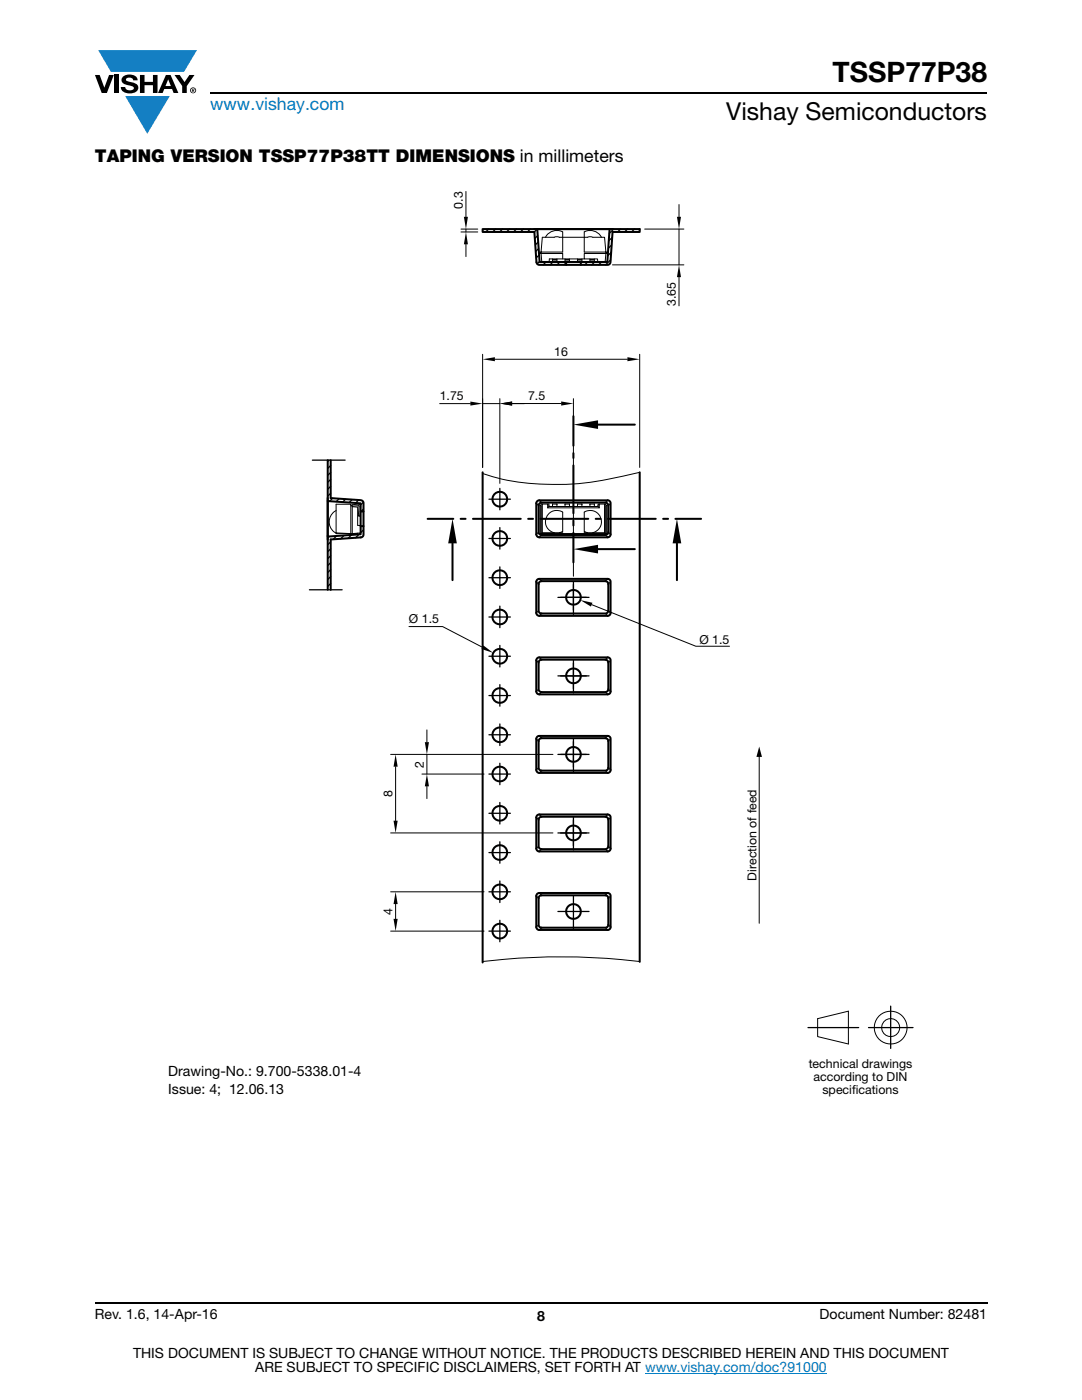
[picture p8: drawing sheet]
<svg xmlns="http://www.w3.org/2000/svg" width="216mm" height="279mm" viewBox="0 0 216 279" stroke-linecap="round" stroke-linejoin="round" font-family="sans-serif">
<g fill="#147fc3">
<path d="M19.6 10h19.7l-2.6 4.3h-1.1h-13.5z"/>
<path d="M25 19.2h8.9l-4.5 7.5z"/>
</g>
<g fill="#000">
<path d="M18.9 15h1l.9 2.5 1-2.5h.9l-1.4 3.6h-1zM22.9 15h.9v3.6h-.9zM24.6 15.3a2.1 2.1 0 0 1 2.8 .3l.1 .4h-.9a.79 .79 0 0 0-.7-.5 .79 .79 0 0 0-.8 .4l.3 .3 1 .2a1.08 1.08 0 0 1 1.2 1 1.08 1.08 0 0 1-1.1 1.2 1.73 1.73 0 0 1-2.4-1.2h.9a.96 .96 0 0 0 .8 .6 .96 .96 0 0 0 .9-.4 1.31 1.31 0 0 0-1.2-.6 1.03 1.03 0 0 1-1.1-.6 1.03 1.03 0 0 1 .2-1.1zM27.9 15h.9v1.3h1.7v-1.3h.9v3.6h-.9v-1.6h-1.7v1.6h-.9zM34.8 15h1.1l.9 1.4 1-1.4h1l-1.5 2.2v1.4h-.9v-1.4z"/>
<path d="M33.6 15.9l.5 1.3h-1.1zM33.1 15l-1.6 3.6h1l.3-.8h1.5l.3 .8h1l-1.6-3.6z"/>
<path d="M38.4 17.8h.2v.2h-.2zM38.3 17.7v.7h.1v-.3l.4 .3-.2-.3 .2-.2-.1-.2z"/>
<path d="M38.1 18a.46 .46 0 0 1 .9 0 .46 .46 0 0 1-.9 0zM37.9 18a.6 .6 0 0 0 1.2 0 .6 .6 0 0 0-1.2 0z"/>
</g>
<path d="M42 18.6h155M18.9 260h178.1" fill="none" stroke="#000" stroke-width=".36"/>
<path d="M128.7 274h36.3" fill="none" stroke="#007ec4" stroke-width=".2"/>
<path d="M33.6 38.1h148.7v180.8h-148.7z" fill="#fff"/>
<g fill="none" stroke="#000" stroke-width=".4">
<path d="M96.3 45.7h31.3v.6h-5.4l-.4 6-.1 .3-.3 .2-13.8 .1-.4-.3-.2-.3-.4-6h-10.3zM106.6 45.7h.6l.5 6.6h13.5l.4-6.6h.7M107.2 45.7h14.4M113 52.3v.6M115.9 52.3v.6M65.4 91.8v25.9M65.4 99.4v.6l6.6 .5v6.1l-6.6 .5v.6M66 91.8v7.6l6 .4 .3 .1 .2 .5-.1 6.6-.4 .3-6 .4v10M96.3 94.3v97.8M114.4 83.1v5.9M114.4 90.4v1M114.4 92.9v9.5"/>
<path d="M119.3 84.7h7.4M127.6 94.3v97.7M72 105h.5M72 102.1h.5M85.3 103.5h5.2M90.3 108.4v7.4M91.9 103.5h1M94.4 103.5h9.5M105.4 103.5h1M107.1 115.8l.5-.3h13.8l.3 .3 .1 .3v6.4l-.2 .3-.3 .1h-13.7l-.3-.1-.3-.5v-6.2zM107.1 100.1l.5-.2h13.8l.3 .2 .1 .3v6.4l-.2 .3-.3 .1h-13.7l-.3-.1-.3-.5v-6.2zM107.5 116.6v5.3l.1 .3 .3 .2h12.9l.3-.1 .2-.3 .1-5.4-.1-.4-.3-.2h-12.9l-.4 .1-.2 .5"/>
<path d="M107.7 100.4l.4-.1h12.9l.3 .3 .1 .3-.1 5.5-.2 .3-.3 .1-12.9-.1-.3-.2-.1-.3v-5.3zM107.8 103.5h9.6M114.4 103.9v1M114.4 106.3v5.9M118.9 103.5h.9M119.3 109.6h7.4M121.3 103.5h9.5M132.3 103.5h1M134.8 103.5h5.1M135.1 108.4v7.4M107.1 131.4l.5-.2h13.8l.3 .2 .1 .4v6.4l-.2 .3-.3 .1h-13.7l-.3-.1-.3-.5v-6.2zM107.7 131.8l.4-.2 12.9 .1 .3 .2 .1 .3-.1 5.5-.2 .3-.3 .1h-12.9l-.3-.2-.1-.4v-5.3z"/>
<path d="M107.1 147.1l.5-.2h13.8l.3 .2 .1 .3v6.5l-.2 .2-.3 .1h-13.9l-.3-.2-.1-.3v-6.3zM107.6 147.6l.5-.3 12.9 .1 .3 .2 .1 .3-.1 5.5-.2 .3-.3 .1h-12.9l-.3-.3-.1-.3v-5.3zM107.1 178.4l.5-.2h13.7l.3 .1 .2 .5v6.4l-.2 .3-.3 .1h-13.9l-.3-.2-.1-.4v-6.2zM107.6 163.2l.5-.2h12.9l.3 .2 .1 .4-.1 5.5-.2 .2-.3 .2-12.9-.1-.3-.2-.1-.3v-5.3zM107.6 178.9l.5-.2h12.9l.3 .2 .1 .4-.1 5.4-.2 .3-.3 .1h-12.9l-.3-.2-.1-.4v-5.2zM121.8 169.3v-6.2l-.1-.3-.3-.2-13.8-.1-.3 .2-.3 .2v6.4l.1 .4 .3 .2h13.9l.3-.1 .2-.5"/>
<circle cx="99.7" cy="99.6" r="1.47"/>
<circle cx="99.7" cy="115.3" r="1.47"/>
<circle cx="99.7" cy="107.5" r="1.46"/>
<circle cx="114.4" cy="119.2" r="1.47"/>
<circle cx="99.7" cy="138.8" r="1.47"/>
<circle cx="99.7" cy="131" r="1.47"/>
<circle cx="99.7" cy="123.1" r="1.47"/>
<circle cx="114.4" cy="134.9" r="1.47"/>
<circle cx="99.7" cy="154.5" r="1.47"/>
<circle cx="99.7" cy="146.6" r="1.46"/>
<circle cx="114.4" cy="150.6" r="1.47"/>
<circle cx="99.7" cy="170.1" r="1.47"/>
<circle cx="99.7" cy="162.3" r="1.46"/>
<circle cx="99.7" cy="178" r="1.46"/>
<circle cx="114.4" cy="166.2" r="1.47"/>
<circle cx="99.7" cy="185.8" r="1.47"/>
<circle cx="114.4" cy="181.9" r="1.47"/>
</g>
<g fill="none" stroke="#000" stroke-width=".2">
<path d="M93 38.2v5.1M92 46.3h3.3M92 45.7h3.3M93 45.7v.6M93 48.8v2.4M107.8 50.3h.2v.3h-.2zM108 50.3v.3M108.8 47.4a2.56 2.56 0 0 1 3.5-1.1v4h-4.3l.2-2.9 2.7-.2 5.7 .2v-1.1a2.56 2.56 0 0 1 3.4 1.1M110.2 51.7v.1M111.1 51.7v.5h-.9v-.1h.9M111.1 51.8h-.9v.3M112.3 51.7v-1.1h-4.3l.1 1.6h1.5v-.5h7"/>
<path d="M112.7 51.7v.1h.9v.3M112.7 52.1h.9v.1h-.9zM112.7 51.8v.3M113.6 51.7v.1M115.2 51.7v.4M115.2 51.8h.9M116.1 51.7v.5h-.9v-.1h.9M116.6 50.6h4.3l-.1 1.6h-1.5l-.1-.5h-2.6zM116.6 47.4l1-.2 3 .2 .3 2.9h-4.3zM117.7 51.7v.1M118.6 52.1h-.9v.1h.9M118.6 51.8h-.9v.3"/>
<path d="M118.6 51.7v.5M120.9 50.3h.2v.3h-.2zM120.9 50.3v.3M122.2 52.9h14.3M128.6 45.7h7.9M135.5 40.8v2.5M135.5 45.7v7.2M135.5 55.3v5.7M96.3 70.7v22.6M98.7 71.7h26.5M99.7 79.6v16.9M114.4 79.6v35.4"/>
<path d="M127.6 70.7v22.6M87.7 80.5h6.2M96.3 80.5h3.4M102.2 80.5h2.4M102.2 80.5h9.8M107.6 99.9l.5 .4M121.3 99.9l-.5 .4M127.6 94.3a70.2 70.2 0 0 1-13.9 2.3l-.9 .1a46 46 0 0 1-16.5-2.2M67.1 106.4l2.9 .1M67.1 106.4v.1h2.9M67.1 101.9a2.49 2.49 0 0 0-1.4 2.2 2.49 2.49 0 0 0 1.4 2.3M70 100.9v-.3h-2.9v5.8"/>
<path d="M70 106.5h.3M70 106.5v-5.6h.3v5.6M70.1 100.9l.3-.2 1.1-.1 .3 .1 .2 .3-.2 2h-.3l.1-2.1-1.3 .2 1.1 .1v3.6l.6 .1v1.5l-1.7 .1M71.4 106.4l-1.1 .1M107 116.1l.5 .5M107 100.4l.5 .5M107.5 106.2l-.5 .4M107.6 115.5l.5 .5M108.1 106.8l-.5 .4M108.2 100.6h-.2v5.9h-.2v-5.6h.2M109.3 100.6h.2v.5l-.2 .3M109.5 100.9v.2h9.8v-.2"/>
<path d="M110.6 106.3h-2.4l-.2 .2h4.3M110.6 106.3h1M111.1 101.1v-.5h-.9v.5M111.6 106.3h.7v.2M111.6 106.3l.7-.3v-3.8a2.26 2.26 0 0 0-3.3 1.1 2.26 2.26 0 0 0 1.6 3M112.3 106.5h4.3M113.6 101.1v-.5h-.9v.5M116.1 101.1v-.5h-.9v.5M117.2 106.3h-.6v.2M117.2 106.3l-.6-.3v-3.8a2.26 2.26 0 0 1 3.2 1.1 2.26 2.26 0 0 1-1.5 3M117.2 106.3h1.1M118.6 100.6v.5"/>
<path d="M118.6 100.6h-.9v.5M119.6 100.6h1v5.7h-2.3M119.6 100.6v.8h-10.3v-.8h-1.1v5.7M119.6 100.6h-.3v.5l.3 .3M120.6 100.6h.3v.5M120.6 106.3l.3 .2M120.8 106.8l.5 .4M120.9 101.1v5.4h-4.3M120.9 100.9h.2v5.6h-.2v-5.4M121.3 115.5l-.5 .5M121.4 106.2l.4 .4M121.8 116.1l-.4 .5"/>
<path d="M121.8 100.4l-.4 .5M81.6 125h6.7l7.9 4.2M107 131.8l.5 .4M107.5 121.9l-.5 .4M107.5 137.5l-.5 .5M107.6 131.2l.5 .5M108.1 122.4l-.5 .5M108.1 138.1l-.5 .5M118.1 120.7l20.7 8.3h6.8M120.8 122.4l.5 .5M120.8 138.1l.5 .5M121.3 131.2l-.5 .5"/>
<path d="M121.4 121.9l.4 .4M121.4 137.5l.4 .5M121.8 131.8l-.4 .4M77.9 150.6h32.4M78.9 153v10.8M84.2 154.5h12.4M85.2 145.7v2.4M85.2 150.6v3.9M85.2 156.9v2.5M107 147.4l.5 .5M107.5 153.2l-.5 .5M107.6 146.9l.5 .4"/>
<path d="M108.1 153.8l-.5 .4M120.8 153.8l.5 .4M121.3 146.9l-.5 .4M121.4 153.2l.4 .5M121.8 147.4l-.4 .5M151.5 150.7v33.6M77.9 166.2h32.4M78 178h18.6M107 163.1l.5 .5M107 178.8l.5 .5M107.5 168.9l-.5 .4M107.6 162.5l.5 .5"/>
<path d="M107.6 178.2l.5 .5M108.1 169.5l-.5 .4M120.8 169.5l.5 .4M121.3 162.5l-.5 .5M121.3 178.2l-.5 .5M121.4 168.9l.4 .4M121.8 163.1l-.4 .5M121.8 178.8l-.4 .5M78 185.8h18.6M78.9 180.4v3M96.3 191.9a131 131 0 0 1 31.3 0M107.5 184.5l-.5 .5"/>
<path d="M108.1 185.1l-.5 .5M120.8 185.1l.5 .5M121.4 184.5l.4 .5M163.1 203.3l6.2-1.5v6.6l-6.2-1.5z"/>
<circle cx="177.7" cy="205.1" r="3.3"/>
<circle cx="177.7" cy="205.1" r="1.8"/>
</g>
<g fill="none" stroke="#000" stroke-width=".25">
<path d="M97.5 45.7l-.6 .6M98.9 45.7l-.6 .6M100.3 45.7l-.6 .6M101.7 45.7l-.6 .6M103 45.7l-.5 .6M104.4 45.7l-.6 .6M105.8 45.7l-.6 .6M107.2 45.7l-.6 .6M107.3 47l-.6 .6M107.4 48.3l-.6 .6M107.5 49.6l-.6 .6M107.6 50.9l-.6 .6"/>
<path d="M107.7 52.2l-.5 .5M109 52.3l-.6 .6M110.3 52.3l-.5 .6M111.7 52.3l-.6 .6M113 52.4l-.5 .5M117.3 52.3l-.6 .6M118.6 52.3l-.5 .6M120 52.3l-.5 .6M121.9 51.9l-1.1 1M121.9 50.4l-.6 .6M122 48.9l-.6 .6M122.2 47.4l-.7 .7"/>
<path d="M122.4 45.7l-.8 .9M123.8 45.7l-.6 .6M125.2 45.7l-.6 .6M126.6 45.7l-.6 .6M127.6 46l-.2 .3M62.3 91.8h6.6M65.7 91.8l-.3 .3M66 92.9l-.6 .6M66 94.3l-.6 .6M66 95.7l-.6 .6M66 97.1l-.6 .5M66 98.4l-.6 .6"/>
<path d="M66.4 99.4l-.6 .6M67.7 99.5l-.6 .6M69 99.6l-.6 .6M70.2 99.7l-.5 .6M71.5 99.8l-.5 .6M99.7 97.5v4.2M101.8 99.6h-4.2M61.7 117.7h6.6M65.7 107.1l-.3 .2M66 108.1l-.6 .6M66 109.5l-.6 .6M66 110.9l-.6 .6"/>
<path d="M66 112.3l-.6 .6M66 113.7l-.6 .6M66 115.1l-.6 .6M66 116.4l-.6 .6M67.2 107l-.7 .6M68.6 106.9l-.6 .6M70.1 106.7l-.6 .7M71.6 106.7l-.6 .6M72.5 100.2l-.5 .6M72.5 101.6l-.5 .5M72.5 105.7l-.5 .6M97.6 107.5h4.2"/>
<path d="M99.7 105.3v4.3M99.7 113.1v4.3M101.8 115.3h-4.2M111.3 119.2h3.1v3.4M111.9 119.2h5.1M114.4 116.6v5.2M114.4 116.1v3.1h3.1M97.6 131h4.2M97.6 123.1h4.2M99.7 121v4.3M99.7 128.8v4.3M99.7 136.6v4.3"/>
<path d="M101.8 138.8h-4.2M111.3 134.9h3.1v3.4M111.9 134.9h5.1M114.4 132.3v5.1M114.4 131.8v3.1h3.1M97.6 154.5h4.2M99.7 144.5v4.3M99.7 152.3v4.3M101.8 146.6h-4.2M111.3 150.6h3.1v3.4M111.9 150.6h5.1M114.4 148v5.1"/>
<path d="M114.4 147.4v3.2h3.1M97.6 178h4.2M97.6 170.2h4.2M99.7 160.2v4.3M99.7 168v4.3M99.7 175.8v4.3M101.8 162.3h-4.2M111.3 166.2h3.1v3.4M111.9 166.2h5.1M114.4 163.7v5.1M114.4 163.1v3.1h3.1M114.4 178.8v3.1h3.1"/>
<path d="M97.6 185.8h4.2M99.7 183.7v4.2M111.3 181.9h3.1v3.4M161.2 205.1h10.1M173.3 205.1h8.9M177.7 200.8v8.4"/>
</g>
<g fill="#000">
<path d="M93 46.3l.4 2.5h-.8zM92.6 43.3h.8l-.4 2.4zM135.1 43.3h.8l-.4 2.4zM135.5 52.9l.4 2.4h-.8zM96.3 71.7l2.4-.4v.8zM125.2 71.3l2.4 .4-2.4 .4zM93.9 80.1l2.4 .5-2.4 .3zM99.7 80.5l2.5-.4v.8zM99.7 80.6l2.5-.5v.8zM112 80.1l2.4 .4-2.4 .4zM114.4 84.7l4.9-.8v1.7zM90.3 103.5l.9 4.9h-1.8z"/>
<path d="M114.4 109.6l4.9-.9v1.8zM135.1 103.5l.8 4.9h-1.7zM96.4 128.8l2 1.5-2.3-.8zM115.8 119.8l2.4 .5-.3 .8zM78.9 150.6l.5 2.4h-.9zM85.2 154.5l.4 2.4h-.8zM84.8 148.1h.8l-.4 2.5zM78.5 163.8h.9l-.5 2.4zM78.9 178l.5 2.4h-.9zM78.5 183.4h.9l-.5 2.4z"/>
</g>
<path d="M151.5 149l.5 2.1h-1.1z" fill="#000"/>
<text font-size="5.6" x="166.1" y="16.4">TSSP77P38</text>
<text font-size="4.9" x="144.9" y="24">Vishay Semiconductors</text>
<text font-size="3.5" fill="#007ec4" x="42" y="21.9">www.vishay.com</text>
<text font-size="3.5" x="18.9" y="32.3">TAPING VERSION TSSP77P38TT DIMENSIONS in millimeters</text>
<g font-size="2.8">
<text x="33.6" y="214.8">Drawing-No.: 9.700-5338.01-4</text>
<text x="33.6" y="218.3">I</text>
<text x="34.3" y="218.3">ssue: 4; 12.06.13</text>
<text x="18.9" y="263.3">Rev. 1.6, 14-Apr-16</text>
<text x="107.2" y="263.6">8</text>
<text x="163.6" y="263.3">Document Number: 82481</text>
<text x="26.5" y="271">THIS DOCUMENT IS SUBJECT TO CHANGE WITHOUT NOTICE. THE PRODUCTS DESCRIBED HEREIN AND THIS DOCUMENT</text>
<text x="50.9" y="273.8">ARE SUBJECT TO SPECIFIC DISCLAIMERS, SET FORTH AT www.vishay.com/doc?91000</text>
</g>
<g font-size="2.5">
<text x="92.4" y="41.6" transform="rotate(-90 92.4 41.6)">0.3</text>
<text x="134.9" y="61" transform="rotate(-90 134.9 61)">3.65</text>
<text x="110.6" y="71.1">16</text>
<text x="87.7" y="79.9">1.75</text>
<text x="105.4" y="79.9">7.5</text>
<text x="81.6" y="124.4">Ø 1.5</text>
<text x="139.6" y="128.4">Ø 1.5</text>
<text x="84.6" y="153.2" transform="rotate(-90 84.6 153.2)">2</text>
<text x="78.3" y="159.1" transform="rotate(-90 78.3 159.1)">8</text>
<text x="151" y="175.8" transform="rotate(-90 151 175.8)">Direction of feed</text>
<text x="78.3" y="182.6" transform="rotate(-90 78.3 182.6)">4</text>
<text x="161.4" y="213.1">technical drawings</text>
<text x="162.3" y="215.8">according to DIN</text>
<text x="164.1" y="218.4">specif</text>
<text x="170" y="218.4">ications</text>
</g>
</svg>
